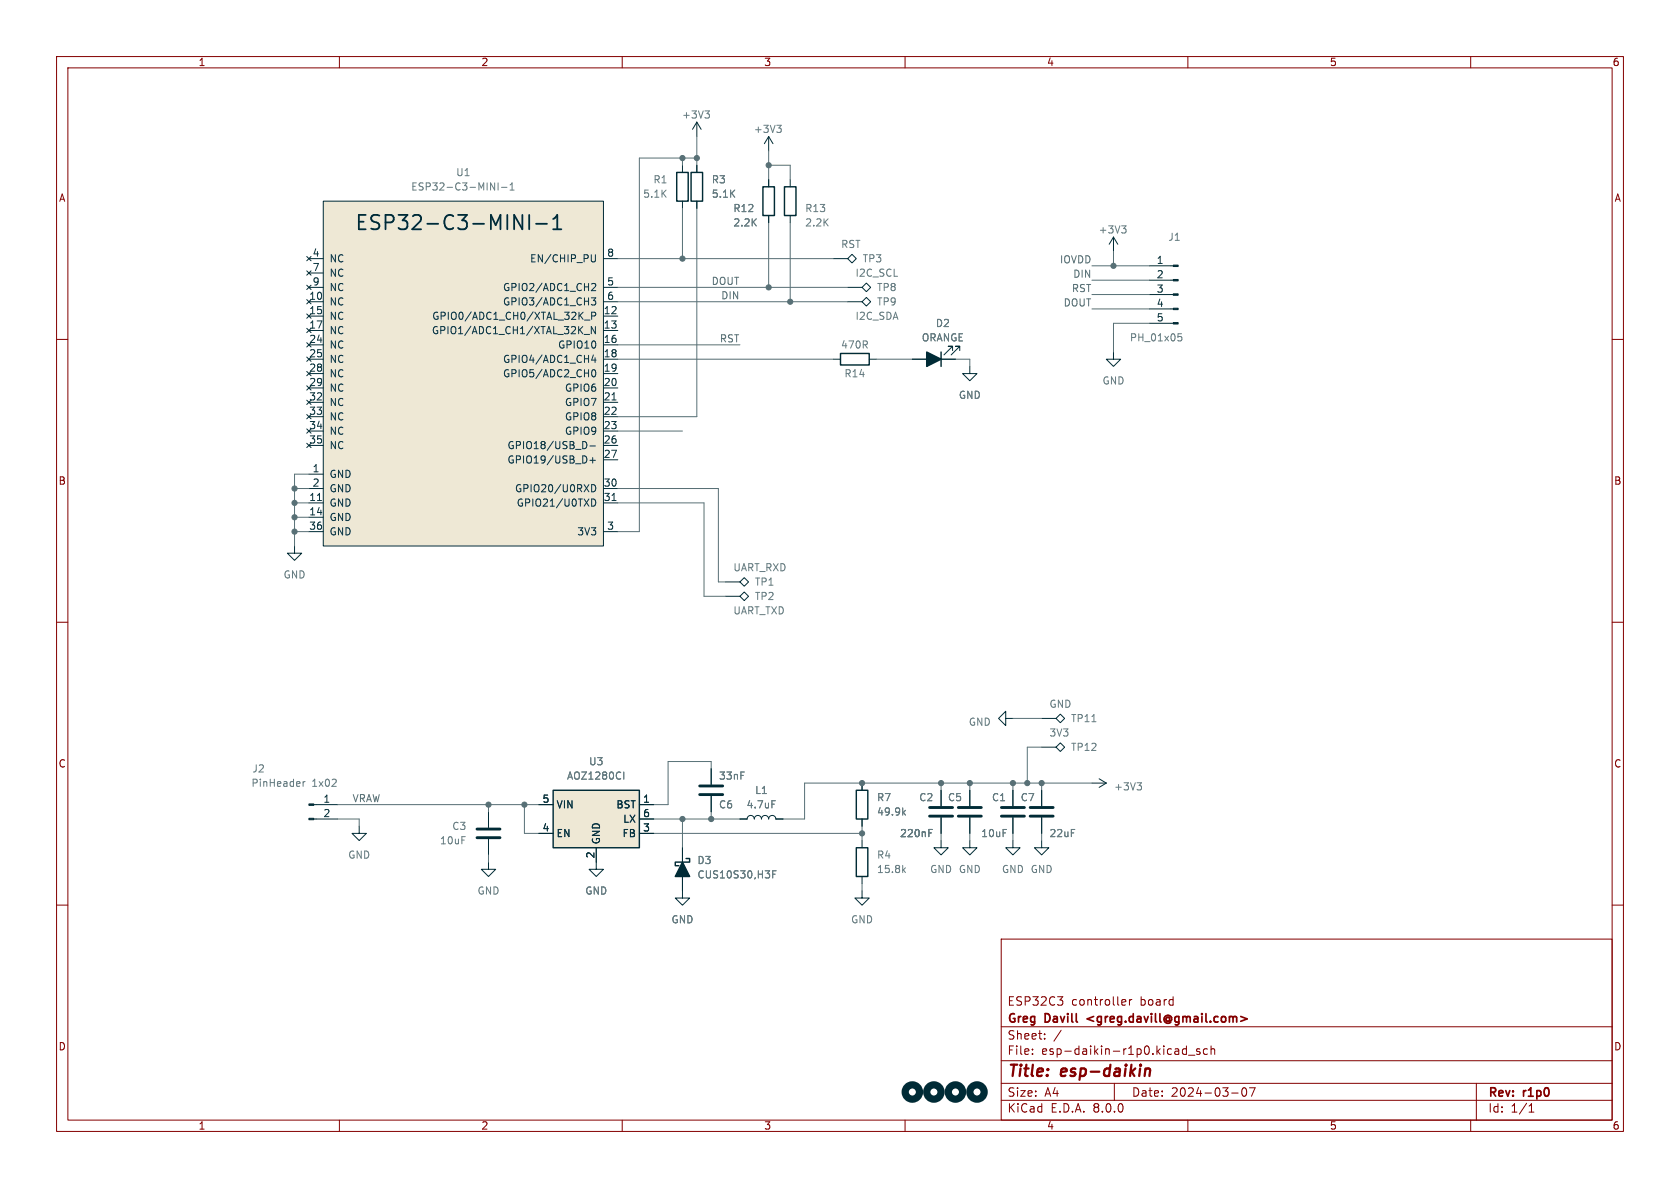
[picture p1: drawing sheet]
<svg xmlns="http://www.w3.org/2000/svg" width="297mm" height="210mm" viewBox="0 0 297 210" stroke-linecap="round" stroke-linejoin="round" font-family="sans-serif">
<g fill="none" stroke="#840000" stroke-width=".18">
<path d="M10 10h277v190h-277zM12 12h273v186h-273zM60 10v2M110 10v2M160 10v2M210 10v2M260 10v2M10 60h2M285 60h2M10 110h2M285 110h2M10 160h2"/>
<path d="M285 160h2M177 166h108v32h-108zM187 176.2h.9l-.5 .6M187.8 176.9v.7M198.5 176.7l.5 .1v.3l-.7 .1M199 177.6l-.5 .1M199.7 176.7v1M200.1 176.7l-.3 .1-.1 .2M60 198v2M110 198v2M160 198v2M177 194.5h108"/>
<path d="M177 191.5h108M177 187.5h108M177 181.5h108M182.5 186.3v.1M182.5 185.5v.1M184.7 183.6v.1M184.7 182.8v.1M187.6 182.1l-1.3 2M197 191.5v3M209.7 184.9v1.5M209.7 185.5l-.4-.1-.3 .3v.4l.2 .2h.5M210 198v2"/>
<path d="M210.1 186.5h1.1M212.1 185.5l-.4-.1-.2 .2 .1 .2 .5 .2v.3h-.6M213.5 185.5l-.5-.1-.3 .3v.4l.2 .2h.6M214.1 185.5l.2-.1 .4 .1v.9M214.1 184.9v1.5M217.7 193.2h1.2M219.7 192.4l.2-.1a.81 .81 0 0 1 .6 .6 .81 .81 0 0 1-.3 .8l-.2 .1a.81 .81 0 0 1-.3-1.4zM220.9 192.3h1l-.7 1.5M260 198v2M261 191.5v6.5M270.3 196.6h.9M270.5 195.5h-.2"/>
<path d="M270.7 195.1v1.5"/>
</g>
<path d="M202.5 189.1a.49 .49 0 0 1 .8 .1l-.1 1M202.5 188.9l-.2 1.3" fill="none" stroke="#840000" stroke-width=".4"/>
<path d="M219.3 179.7l1.2 .4-1.2 .4" fill="none" stroke="#840000" stroke-width=".3"/>
<g fill="none" stroke="#002b36" stroke-width=".18">
<path d="M149.9 53.3h2.5M149.9 50.8h2.5M152.4 50.8l.8-.8 .7 .8-.7 .8zM153.2 52.6l.7 .7-.7 .8-.8-.8zM52.1 96.5v1.3h-1.3l1.3 1.3 1.2-1.3h-1.2M128.3 105.4h2.5M128.3 102.9h2.5M130.8 105.4l.8-.8 .7 .8-.7 .8zM130.8 102.9l.8-.8 .7 .8-.7 .7zM125.7 135.9v2.8M171.4 139.7v2.8M177.8 127v1.3l-1.3-1.3 1.3-1.3v1.3h1.3"/>
<path d="M179.1 139.7v2.8M184.1 139.7v2.8M184.1 132.1h2.6M184.1 127h2.6M186.7 132.1l.8-.8 .7 .8-.7 .7zM186.7 127l.8-.8 .7 .8-.7 .8zM193 138.4h2.6M194.3 137.7l1.3 .7M195.6 138.4l-1.3 .8M86.4 152.4v1.3h-1.3l1.3 1.2 1.2-1.2h-1.2M86.4 143.5v2.8M86.4 148.3v2.8"/>
<path d="M125.7 140.7v2.8M152.4 157.5v1.3h-1.3l1.3 1.2 1.3-1.2h-1.3M152.4 148.6v1.3M152.4 154.9v1.3M171.4 144.5v2.8M179.1 148.6v1.3h-1.3l1.3 1.2 1.2-1.2h-1.2M179.1 144.5v2.8M184.1 148.6v1.3h-1.2l1.2 1.2 1.3-1.2h-1.3M184.1 144.5v2.8"/>
</g>
<path d="M193 127.6h.8M201 138.4h.8l-.4 .5M201.6 138.9l.2 .2v.3l-.2 .2M159.7 153.8l.4 .4M160.1 153.4l-.5 .5M164.2 147.2h.4M164.2 146.6h.6" fill="none" stroke="#657b83" stroke-width=".18"/>
<path d="M123.7 138.9h4.1M84.3 148.1h4.1M84.3 146.6h4.1M123.7 140.5h4.1M169.4 144.3h4.1M169.4 142.7h4.1M177 144.3h4.1M177 142.7h4.1M182.1 144.3h4.1M182.1 142.7h4.1" fill="none" stroke="#002b36" stroke-width=".51"/>
<path d="M151.4 149.9h2v5h-2z" fill="none" stroke="#002b36" stroke-width=".25"/>
<path d="M97.8 139.7h15.2v10.2h-15.2z" fill="#eee8d5"/>
<path d="M119.6 30.5h2.1v5.1h-2.1zM122.2 30.5h2v5.1h-2zM134.9 33h2v5.1h-2zM138.7 33h2v5.1h-2zM148.6 62.5h5.1v2h-5.1zM166.4 62.2v2.6M97.8 139.7h15.2v10.2h-15.2zM121.3 151.8h.6v.6h-2.5v.6h.6" fill="none" stroke="#002b36" stroke-width=".25"/>
<g fill="none" stroke="#002b36" stroke-width=".18">
<path d="M120.6 29.2v1.3M120.6 35.6v1.2M123.2 21.6v2.5M123.2 29.2v1.3M123.2 35.6v1.2M123.2 21.6l.8 1.3M123.2 21.6l-.8 1.3M135.9 24.1l.8 1.3M135.9 24.1v2.6M135.9 31.8v1.2M135.9 38.1v1.3M135.9 24.1l-.8 1.3"/>
<path d="M139.7 31.8v1.2M139.7 38.1v1.3M147.3 63.5h1.3M153.7 63.5h1.2M161.3 63.5h7.6M168.4 62v-.8h-.8h.8l-1.5 1.5M169.7 62v-.8h-.8h.8l-1.6 1.5M171.4 64.8v1.2h1.3l-1.3 1.3-1.2-1.3h1.2M196.8 62.2v1.3h1.3l-1.3 1.3-1.2-1.3h1.2M166.4 139.7v2.8M55.5 142.2h4.2M55.5 144.8h4.2"/>
<path d="M63.5 146.1v1.2h1.3l-1.3 1.3-1.3-1.3h1.3M95.2 142.2h2.6M95.2 147.3h2.6M105.4 149.9v3.8h-1.3l1.3 1.2 1.3-1.2h-1.3M113 142.2h2.6M113 147.3h2.6M113 144.8h2.6M120.6 149.9v8.9h-1.2l1.2 1.2 1.3-1.2h-1.3M130.8 144.8h1.3a.64 .64 0 0 1 .6-.7 .64 .64 0 0 1 .6 .7 .64 .64 0 0 1 .7-.7 .64 .64 0 0 1 .6 .7 .64 .64 0 0 1 .7-.7 .64 .64 0 0 1 .6 .7 .64 .64 0 0 1 .6-.7 .64 .64 0 0 1 .7 .7h1.2M166.4 144.5v2.8"/>
</g>
<path d="M124.6 19.6h.8l-.4 .5M125.2 20.1l.2 .2v.3l-.2 .3M137.3 22.1h.8l-.4 .5M137.9 22.6l.2 .3v.3l-.2 .2M53.6 138.2v.8M53.9 138.2l-.3 .2M110.3 136.5v1.2M136.5 141.5h.6M136.6 154.5h.4M137.2 153.9h-.6v1.3M164.2 147.2h.4M164.2 146.6h.6" fill="none" stroke="#657b83" stroke-width=".18"/>
<g fill="#002b36" stroke="#002b36" stroke-width=".25">
<path d="M120.6 152.4l1.3 2.5h-2.5z"/>
<path d="M163.8 62.2l2.6 1.3-2.6 1.3z"/>
</g>
<g fill="#002b36" stroke="#002b36" stroke-width=".18">
<path d="M54.6 144.7h.9v.2h-.9z"/>
<path d="M54.6 142.1h.9v.3h-.9z"/>
</g>
<path d="M164.3 144.3h4.1M164.3 142.7h4.1" fill="none" stroke="#002b36" stroke-width=".51"/>
<path d="M57.1 35.6h49.6v60.9h-49.6z" fill="#eee8d5"/>
<g fill="none" stroke="#002b36" stroke-width=".18">
<path d="M57.1 35.6h49.6v60.9h-49.6zM123.2 29.2v1.3M123.2 35.6v1.2M135.9 31.8v1.2M135.9 38.1v1.3M54.2 58l.8 .8M54.2 45.3l.8 .8M54.2 47.9l.8 .7M54.2 50.4l.8 .8M54.6 53.3h2.5M54.6 55.9h2.5M54.6 58.4h2.5"/>
<path d="M54.6 45.7h2.5M54.6 50.8h2.5M54.6 48.3h2.5M55 58l-.8 .8M55 45.3l-.8 .8M55 47.9l-.8 .7M55 50.4l-.8 .8M106.7 53.3h2.5M106.7 55.9h2.5M106.7 58.4h2.5M106.7 45.7h2.5M106.7 50.8h2.5"/>
<path d="M147.3 45.7h2.6M149.9 45.7l.7-.7 .8 .7-.8 .8zM196.8 41.9l.8 1.3M196.8 41.9v2.6M196.8 41.9l-.7 1.3M203.2 57.2h4.2M203.2 54.6h4.2M203.2 52.1h4.2M203.2 49.5h4.2M203.2 47h4.2M54.2 60.6l.8 .7M54.6 61h2.5"/>
<path d="M54.6 63.5h2.5M54.6 66h2.5M54.6 68.6h2.5M54.6 71.1h2.5M54.6 73.7h2.5M54.6 76.2h2.5M54.6 78.7h2.5M55 60.6l-.8 .7M106.7 61h2.5M106.7 63.5h2.5M106.7 66h2.5M106.7 68.6h2.5"/>
<path d="M106.7 71.1h2.5M106.7 73.7h2.5M106.7 76.2h2.5M106.7 78.7h2.5M161.3 63.5h2.5M166.4 63.5h2.5M54.6 83.8h2.5M54.6 88.9h2.5M54.6 91.4h2.5M54.6 86.4h2.5M54.6 94h2.5M106.7 88.9h2.5"/>
<path d="M106.7 86.4h2.5M106.7 81.3h2.5M106.7 94h2.5M125.7 135.9v2.8M152.4 138.4v1.3M166.4 139.7v2.8M171.4 139.7v2.8M179.1 139.7v2.8M184.1 139.7v2.8M95.2 142.2h2.6M95.2 147.3h2.6M105.4 149.9v2.5"/>
<path d="M113 144.8h2.6M113 142.2h2.6M113 147.3h2.6M120.6 149.9v2.5M120.6 154.9v2.6M125.7 140.7v2.8M130.8 144.8h1.3M137.2 144.8h1.2M152.4 144.8v1.3M166.4 148.6v1.3h-1.3l1.3 1.2 1.2-1.2h-1.2M166.4 144.5v2.8M171.4 148.6v1.3h-1.2l1.2 1.2 1.3-1.2h-1.3"/>
<path d="M171.4 144.5v2.8M179.1 144.5v2.8M184.1 144.5v2.8"/>
</g>
<path d="M90.9 38l1.4 2.5v-2.5M93.6 38v2.5M94.8 39.6h1.9M97.8 38.7l.7-.7v2.5M97.8 40.5h1.4" fill="none" stroke="#002b36" stroke-width=".32"/>
<g fill="none" stroke="#073642" stroke-width=".18">
<path d="M103.3 59.1h.9M103.3 56.6h1M104.5 52.6h.8l-.4 .5 .4 .2v.5l-.2 .1-.6-.1M104.6 55.9l.6-.1 .1-.2v-.3l-.7-.1v1.3M104.6 50.2l.5-.1 .2 .4-.8 .9h.8M105.3 57.7v1.3l-.8-1.3v1.3M105.3 45l-.1 1.2-.2 .1-.3-.1M103.5 78.1l.2 .5-.2 .7M104.3 78.8h1M104.7 65.5l.2-.2a.68 .68 0 0 1 .4 .7 .68 .68 0 0 1-.4 .6l-.2-.1-.1-.4zM104.9 62.7l-.3 1h.8M105.2 63.2v.9"/>
<path d="M108.2 70.7h.7M56.1 88.5h.7M104.3 81.4h1M104.6 85.7a.64 .64 0 0 1 .7 .6 .64 .64 0 0 1-.7 .6zM104.6 88.2a.64 .64 0 0 1 .7 .6 .64 .64 0 0 1-.7 .7zM104.8 80.9v1M108.2 88.5h.7"/>
</g>
<g fill="none" stroke="#657b83" stroke-width=".18">
<path d="M86.7 32.3l.7 1.3v-1.3M88.1 32.3v1.3M88.7 33.1h.9M90.2 33.6h.7M90.2 32.7l.3-.4v1.3M198.3 39.9h.8l-.5 .5M198.8 40.4l.3 .2v.4l-.3 .2M208.3 59h.6M208.4 59.5h.3l.2 .2-.1 .5-.4 .1M110.3 136.5v1.2M136.5 141.5h.6M136.6 154.5h.4"/>
<path d="M137.2 153.9h-.6v1.3M159.7 143.6l.4 .5M160.1 143.2l-.5 .5M164.2 147.2h.4M164.2 146.6h.6"/>
</g>
<g fill="none" stroke="#002b36" stroke-width="1.3">
<circle cx="161.3" cy="193" r="1.27"/>
<circle cx="165.1" cy="193" r="1.27"/>
<circle cx="168.9" cy="193" r="1.27"/>
<circle cx="172.7" cy="193" r="1.27"/>
</g>
<g fill="#002b36" stroke="#002b36" stroke-width=".18">
<path d="M207.4 57h.9v.3h-.9z"/>
<path d="M207.4 54.5h.9v.2h-.9z"/>
<path d="M207.4 51.9h.9v.3h-.9z"/>
<path d="M207.4 49.4h.9v.3h-.9z"/>
<path d="M207.4 46.9h.9v.2h-.9z"/>
</g>
<path d="M151.4 139.7h2v5.1h-2z" fill="none" stroke="#002b36" stroke-width=".25"/>
<g fill="none" stroke="#586e75" stroke-width=".18">
<path d="M120.6 27.9v1.3M120.6 36.8v8.9M123.2 36.8v36.9h-14M123.2 24.1v5.1M123.2 27.9h-10.2v66.1h-3.8M135.9 26.7v5.1M135.9 39.4v11.4M135.9 29.2h3.8v2.6M139.7 39.4v13.9M109.2 45.7h38.1M109.2 53.3h40.7M109.2 50.8h40.7"/>
<path d="M193 54.6h10.2M193 52.1h10.2M193 49.5h10.2M193 47h10.2M196.8 44.5v2.5M203.2 57.2h-6.4v5M109.2 63.5h38.1M109.2 76.2h11.4M109.2 61h21.6M154.9 63.5h6.4M168.9 63.5h2.5v1.3M52.1 86.4h2.5"/>
<path d="M52.1 88.9h2.5M52.1 94h2.5M52.1 91.4h2.5M54.6 83.8h-2.5v12.7M109.2 86.4h17.8v16.5h1.3M109.2 88.9h15.3v16.5h3.8M125.7 135.9v-1.3h-7.6v7.6h-2.5M166.4 138.4v1.3M171.4 138.4v1.3M179.1 138.4v1.3M179.1 127h5M184.1 138.4v1.3"/>
<path d="M184.1 132.1h-2.5v6.3M193 138.4h-50.8v6.4h-3.8M59.7 142.2h35.5M59.7 144.8h3.8v1.3M86.4 142.2v1.3M86.4 151.1v1.3M92.7 142.2v5.1h2.5M115.6 147.3h36.8M115.6 144.8h15.2M120.6 144.8v5.1M125.7 143.5v1.3M152.4 146.1v2.5"/>
<path d="M152.4 156.2v1.3M166.4 147.3v1.3M171.4 147.3v1.3M179.1 147.3v1.3M184.1 147.3v1.3"/>
</g>
<g fill="#586e75" stroke="#586e75" stroke-width=".18">
<circle cx="196.8" cy="47" r=".46"/>
<circle cx="139.7" cy="53.3" r=".46"/>
<circle cx="92.7" cy="142.2" r=".46"/>
<circle cx="52.1" cy="94" r=".46"/>
<circle cx="52.1" cy="91.4" r=".46"/>
<circle cx="52.1" cy="88.9" r=".46"/>
<circle cx="86.4" cy="142.2" r=".46"/>
<circle cx="52.1" cy="86.4" r=".46"/>
<circle cx="120.6" cy="144.8" r=".46"/>
<circle cx="125.7" cy="144.8" r=".46"/>
<circle cx="184.1" cy="138.4" r=".46"/>
<circle cx="179.1" cy="138.4" r=".46"/>
<circle cx="181.6" cy="138.4" r=".46"/>
<circle cx="166.4" cy="138.4" r=".46"/>
<circle cx="152.4" cy="138.4" r=".46"/>
<circle cx="152.4" cy="147.3" r=".46"/>
<circle cx="171.4" cy="138.4" r=".46"/>
<circle cx="135.9" cy="50.8" r=".46"/>
<circle cx="120.6" cy="45.7" r=".46"/>
<circle cx="135.9" cy="29.2" r=".46"/>
<circle cx="120.6" cy="27.9" r=".46"/>
<circle cx="123.2" cy="27.9" r=".46"/>
</g>
<text font-size="3.5" fill="#002b36" x="62.6" y="41.1">ESP32-C3-MINI-1</text>
<g font-size="2.8" fill="#840000">
<text x="178" y="190.9">Title:</text>
<text x="187.7" y="190.9">esp-daikin</text>
</g>
<g font-size="2.1" fill="#840000">
<text x="178" y="178">ESP32C3</text>
<text x="189.4" y="178">controller</text>
<text x="201.6" y="178">board</text>
<text x="178" y="184">Sheet:</text>
<text x="178" y="181.2">Greg</text>
<text x="184.8" y="181.2">Davill</text>
<text x="192.8" y="181.2">&lt;greg.davill@gmail.com&gt;</text>
<text x="178" y="186.7">File:</text>
<text x="184.1" y="186.7">esp-daikin-r1p0.kicad_sch</text>
<text x="178" y="196.9">KiCad</text>
<text x="178" y="194.1">Size:</text>
<text x="184.7" y="194.1">A4</text>
<text x="185.7" y="196.9">E.D.A.</text>
<text x="193.3" y="196.9">8.0.0</text>
<text x="200" y="194.1">Date:</text>
<text x="207" y="194.1">2024-03-07</text>
<text x="263" y="194.3">Rev:</text>
<text x="263" y="196.9">Id:</text>
<text x="267.1" y="196.9">1/1</text>
<text x="269.4" y="194.3">r1p0</text>
</g>
<g font-size="1.8" fill="#840000">
<text x="35" y="11.9">1</text>
<text x="85" y="11.9">2</text>
<text x="135" y="11.9">3</text>
<text x="185" y="11.9">4</text>
<text x="235" y="11.9">5</text>
<text x="285" y="11.9">6</text>
<text x="10.3" y="35.9">A</text>
<text x="285.3" y="35.9">A</text>
<text x="10.3" y="85.9">B</text>
<text x="285.3" y="85.9">B</text>
<text x="10.3" y="135.9">C</text>
<text x="285.3" y="135.9">C</text>
<text x="10.3" y="185.9">D</text>
<text x="285.3" y="185.9">D</text>
<text x="35" y="199.9">1</text>
<text x="85" y="199.9">2</text>
<text x="135" y="199.9">3</text>
<text x="185" y="199.9">4</text>
<text x="235" y="199.9">5</text>
<text x="285" y="199.9">6</text>
</g>
<g font-size="1.8" fill="#657b83">
<text x="120.5" y="21.2">+3V3</text>
<text x="133.2" y="23.7">+3V3</text>
<text x="72.6" y="33.9">ESP32-C3-MINI-1</text>
<text x="80.5" y="31.3">U1</text>
<text x="113.6" y="35.2">5.1K</text>
<text x="115.4" y="32.6">R1</text>
<text x="125.7" y="32.6">R3</text>
<text x="125.7" y="35.2">5.1K</text>
<text x="129.5" y="37.7">R12</text>
<text x="129.5" y="40.2">2.2K</text>
<text x="142.2" y="37.7">R13</text>
<text x="142.2" y="40.2">2.2K</text>
<text x="194.1" y="41.5">+3V3</text>
<text x="148.6" y="44">RST</text>
<text x="152.4" y="46.6">TP3</text>
<text x="206.5" y="42.8">J1</text>
<text x="151.1" y="49.1">I2C_SCL</text>
<text x="154.9" y="51.7">TP8</text>
<text x="151.1" y="56.7">I2C_SDA</text>
<text x="154.9" y="54.2">TP9</text>
<text x="165.3" y="58">D2</text>
<text x="148.6" y="61.8">470R</text>
<text x="162.9" y="60.6">ORANGE</text>
<text x="199.7" y="60.6">PH_01x05</text>
<text x="149.2" y="66.9">R14</text>
<text x="169.4" y="70.7">GND</text>
<text x="194.8" y="68.2">GND</text>
<text x="129.5" y="101.2">UART_RXD</text>
<text x="50" y="102.5">GND</text>
<text x="133.4" y="106.3">TP2</text>
<text x="133.4" y="103.7">TP1</text>
<text x="129.5" y="108.8">UART_TXD</text>
<text x="185.4" y="125.3">GND</text>
<text x="171.2" y="128.5">GND</text>
<text x="185.4" y="130.4">3V3</text>
<text x="189.2" y="127.9">TP11</text>
<text x="44.5" y="136.8">J2</text>
<text x="104" y="135.5">U3</text>
<text x="189.2" y="132.9">TP12</text>
<text x="44.3" y="139.3">PinHeader</text>
<text x="55.1" y="139.3">1x02</text>
<text x="100.1" y="138">AOZ1280CI</text>
<text x="127" y="143.1">C6</text>
<text x="127" y="138">33nF</text>
<text x="131.9" y="143.1">4.7uF</text>
<text x="133.4" y="140.6">L1</text>
<text x="154.9" y="141.8">R7</text>
<text x="162.4" y="141.8">C2</text>
<text x="167.5" y="141.8">C5</text>
<text x="175.3" y="141.8">C1</text>
<text x="180.3" y="141.8">C7</text>
<text x="196.9" y="139.9">+3V3</text>
<text x="77.7" y="149.5">10uF</text>
<text x="79.9" y="146.9">C3</text>
<text x="154.9" y="144.4">49.9k</text>
<text x="159" y="148.2">220nF</text>
<text x="173.4" y="148.2">10uF</text>
<text x="185.4" y="148.2">22uF</text>
<text x="61.5" y="152">GND</text>
<text x="123.2" y="152.9">D3</text>
<text x="123.2" y="155.5">CUS10S30,H3F</text>
<text x="154.9" y="152">R4</text>
<text x="154.9" y="154.5">15.8k</text>
<text x="164.3" y="154.5">GND GND</text>
<text x="177" y="154.5">GND GND</text>
<text x="84.3" y="158.3">GND</text>
<text x="103.4" y="158.3">GND</text>
<text x="118.6" y="163.4">GND</text>
<text x="150.4" y="163.4">GND</text>
</g>
<g font-size="1.8" fill="#073642">
<text x="55.2" y="45.5">4</text>
<text x="58.2" y="46.6">NC</text>
<text x="93.6" y="46.6">EN/CHIP_PU</text>
<text x="107.2" y="45.5">8</text>
<text x="204.4" y="46.7">1</text>
<text x="54.6" y="53.1">10</text>
<text x="55.2" y="48">7</text>
<text x="55.2" y="50.5">9</text>
<text x="58.2" y="49.1">NC</text>
<text x="58.2" y="51.7">NC</text>
<text x="88.8" y="51.7">GPIO2/ADC1_CH2</text>
<text x="107.2" y="50.5">5</text>
<text x="107.2" y="53.1">6</text>
<text x="204.4" y="49.3">2</text>
<text x="204.4" y="51.8">3</text>
<text x="54.6" y="55.6">15</text>
<text x="54.6" y="58.2">17</text>
<text x="58.2" y="54.2">NC</text>
<text x="58.2" y="56.7">NC</text>
<text x="58.2" y="59.3">NC</text>
<text x="76.3" y="59.3">GPIO1/ADC1_CH1/XTAL_32K_N</text>
<text x="76.3" y="56.7">GPIO0/ADC1_CH0/XTAL_32K_P</text>
<text x="88.8" y="54.2">GPIO3/ADC1_CH3</text>
<text x="106.6" y="55.6">12</text>
<text x="106.6" y="58.2">13</text>
<text x="204.4" y="54.4">4</text>
<text x="204.4" y="56.9">5</text>
<text x="54.6" y="60.7">24</text>
<text x="54.6" y="63.2">25</text>
<text x="54.6" y="65.8">28</text>
<text x="58.2" y="61.8">NC</text>
<text x="58.2" y="64.4">NC</text>
<text x="88.8" y="64.4">GPIO4/ADC1_CH4</text>
<text x="98.6" y="61.8">GPIO10</text>
<text x="106.6" y="60.7">16</text>
<text x="106.6" y="63.2">18</text>
<text x="106.6" y="65.8">19</text>
<text x="54.6" y="68.3">29</text>
<text x="54.6" y="70.9">32</text>
<text x="58.2" y="66.9">NC</text>
<text x="58.2" y="69.4">NC</text>
<text x="58.2" y="72">NC</text>
<text x="88.8" y="66.9">GPIO5/ADC2_CH0</text>
<text x="99.8" y="69.4">GPIO6</text>
<text x="99.8" y="72">GPIO7</text>
<text x="106.6" y="68.3">20</text>
<text x="106.6" y="70.9">21</text>
<text x="54.6" y="73.4">33</text>
<text x="54.6" y="75.9">34</text>
<text x="58.2" y="74.5">NC</text>
<text x="58.2" y="77.1">NC</text>
<text x="99.8" y="74.5">GPIO8</text>
<text x="99.8" y="77.1">GPIO9</text>
<text x="106.6" y="73.4">22</text>
<text x="106.6" y="75.9">23</text>
<text x="54.6" y="78.5">35</text>
<text x="55.2" y="83.6">1</text>
<text x="58.2" y="79.6">NC</text>
<text x="89.6" y="79.6">GPIO18/USB_D-</text>
<text x="89.6" y="82.1">GPIO19/USB_D+</text>
<text x="106.6" y="78.5">26</text>
<text x="106.6" y="81">27</text>
<text x="54.6" y="88.6">11</text>
<text x="55.2" y="86.1">2</text>
<text x="58.2" y="84.7">GND</text>
<text x="58.2" y="89.8">GND</text>
<text x="58.2" y="87.2">GND</text>
<text x="90.9" y="87.2">GPIO20/U0RXD</text>
<text x="91.2" y="89.8">GPIO21/U0TXD</text>
<text x="106.6" y="86.1">30</text>
<text x="106.6" y="88.6">31</text>
<text x="54.6" y="91.2">14</text>
<text x="54.6" y="93.7">36</text>
<text x="58.2" y="92.3">GND</text>
<text x="58.2" y="94.8">GND</text>
<text x="102" y="94.8">3V3</text>
<text x="107.2" y="93.7">3</text>
<text x="57.1" y="142">1</text>
<text x="95.8" y="142">5</text>
<text x="98.3" y="143.1">VIN</text>
<text x="108.9" y="143.1">BST</text>
<text x="113.6" y="142">1</text>
<text x="57.1" y="144.5">2</text>
<text x="95.8" y="147.1">4</text>
<text x="98.3" y="148.2">EN</text>
<text x="106.3" y="149.4" transform="rotate(-90 106.3 149.4)">GND</text>
<text x="110" y="148.2">FB</text>
<text x="110.1" y="145.6">LX</text>
<text x="113.6" y="147.1">3</text>
<text x="113.6" y="144.5">6</text>
<text x="105.2" y="151.8" transform="rotate(-90 105.2 151.8)">2</text>
</g>
<g font-size="1.8" fill="#586e75">
<text x="187.3" y="46.6">IOVDD</text>
<text x="125.7" y="50.5">DOUT</text>
<text x="127.4" y="53">DIN</text>
<text x="189.4" y="51.7">RST</text>
<text x="189.6" y="49.2">DIN</text>
<text x="187.9" y="54.3">DOUT</text>
<text x="127.2" y="60.6">RST</text>
<text x="62.2" y="141.9">VRAW</text>
</g>
</svg>
